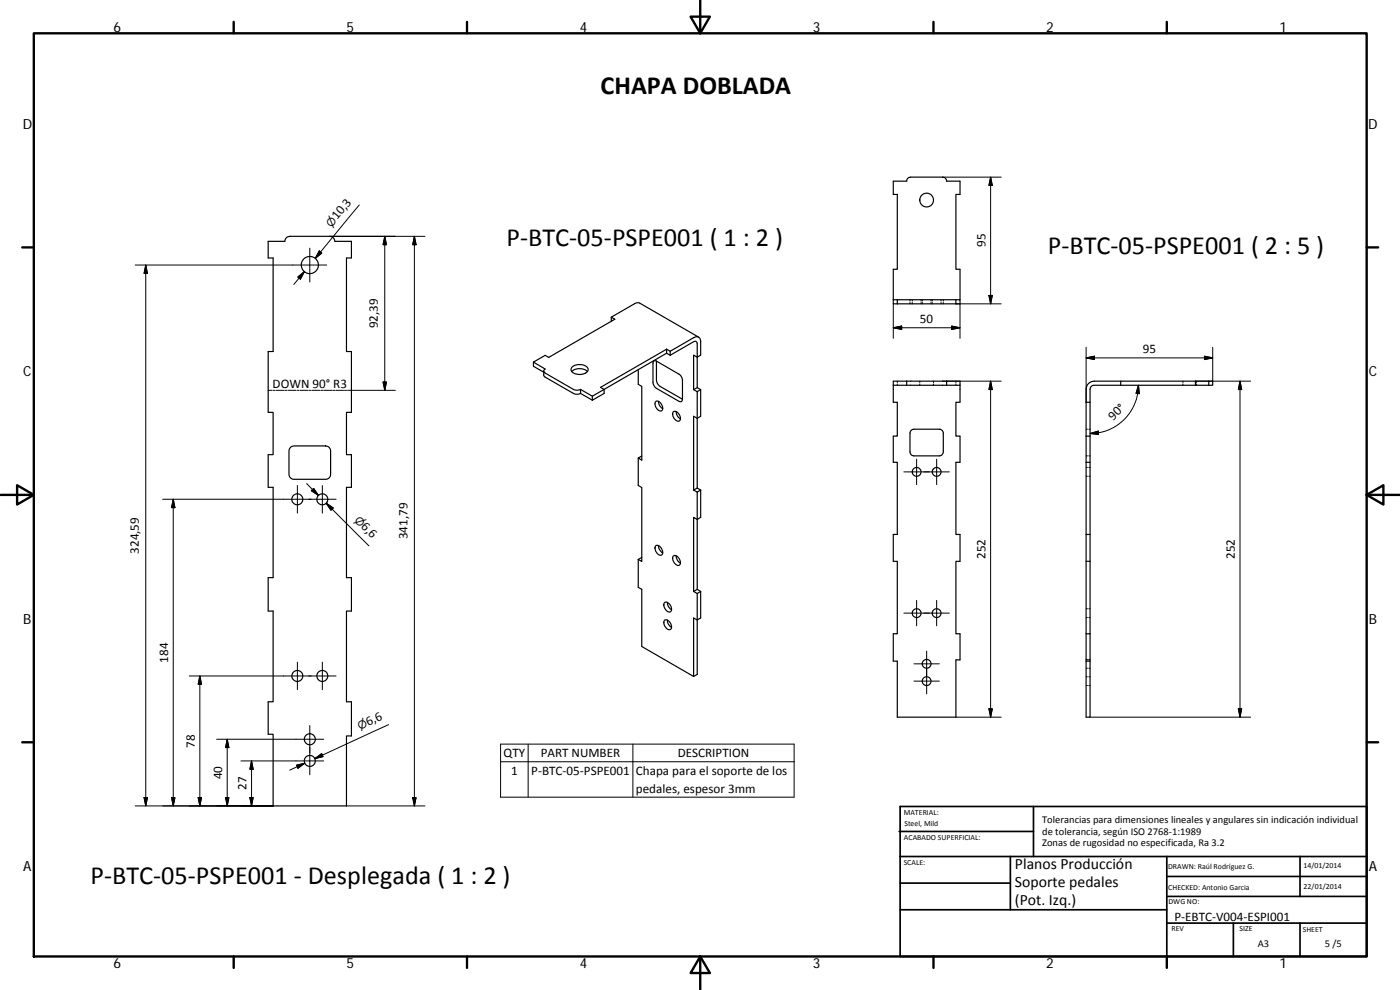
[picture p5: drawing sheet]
<svg xmlns="http://www.w3.org/2000/svg" width="420mm" height="297mm" viewBox="0 0 420 297" stroke-linecap="round" stroke-linejoin="round" font-family="sans-serif">
<g fill="none" stroke="#000" stroke-width=".36">
<path d="M80.5 72.4h5a1.52 1.52 0 0 1 1.5-1.5h12a1.56 1.56 0 0 1 1.5 1.5h5v5h-1.5v28.1h1.5v18.2h-1.5v12.7h1.5v9.8h-1.5v27.1h1.5v10h-1.5v27.3h1.5v10.2h-1.5v21h-22v-21.5h-1.5v-9.7h1.5v-27.3h-1.5v-10h1.5v-27.1h-1.5v-9.8h1.5v-12.7h-1.5v-18.2h1.5v-28.1h-1.5zM183.5 95.2l7-4.1 1.3-.2 17.9 10.3M183.5 95.2l1 .6-19.8 11.4-1.1-.6-3.5 2M183.5 95.2v1.2M268.1 89.9v1.3h20v-1.3h-1.2M268.1 89.9v-9.1h1.2v-22.5h-1.2v-3.9h4l.4-1 .8-.3h9.6l.9 .5 .3 .8h4v3.9h-1.2v22.5h1.2v9.1M268.1 89.9h18.8M269.3 89.9v1.3M286.9 89.9v1.3M160.1 108.6l3.5 2.1a.64 .64 0 0 0-.4 .6 .64 .64 0 0 0 .4 .6l8.5 4.9a2.38 2.38 0 0 0 2.1 0M160.1 108.6v1.3l3.1 1.8M163.2 111.3v1.4l.2 .3 8.7 5a2.38 2.38 0 0 0 2.1 0"/>
<path d="M171.6 111.5a3.6 3.6 0 0 1 4.7 0M171.7 110.1a3.4 3.4 0 0 1 4.8 .6 2.21 2.21 0 0 1-2.9 1.6 1.82 1.82 0 0 1-2.2-1.8zM174.2 116.8l3.6 2.1M174.2 118l3.6 2.1M174.2 116.8v1.2M177.8 118.9v1.2M177.8 118.9l3.5-2.1v1.2l-3.5 2.1M191.5 110.9v4.4l1.1 .6v22.2l-1.1-.7 1.1-.6M196.3 108.3l.7 .1v5.7a2.67 2.67 0 0 0 1.1 1.8l6.7 3.9a.67 .67 0 0 1-.3 .7 .67 .67 0 0 1-.8-.1l-6.7-3.9a2.42 2.42 0 0 1-1-1.8v-6zM197 108.4l6.7 3.8a2.47 2.47 0 0 1 1.1 1.9v5.7M200.1 106l1 .6M200.1 104.8l-19.9 11.4 1.1 .6 18.8-10.8"/>
<path d="M200.1 104.8l1 .6M200.1 104.8v1.2M201.1 105.4l7.1-4.1a1.28 1.28 0 0 1 1.5-.1 1.28 1.28 0 0 1 .6 1.3v4.1l-1.1 .6-1-.6v10.3l1 .6M201.1 106.6l7.1-4.1a.67 .67 0 0 1 .7 0 .67 .67 0 0 1 .3 .6v13.2l1.1 .6M201.1 105.4v1.2M209.2 117.5v28.9M209.2 116.3l-1 .6M210.3 116.9v8l-1.1 .6-1-.6v22.1M210.3 116.9l-1.1 .6M268.1 115.6v5.1h1.2v10.2h-1.2v7.8h1.2v21.7h-1.2v8h1.2v21.8h-1.2v8.2h1.2v16.8h17.6v-17.2h1.2v-7.8h-1.2v-21.8h1.2v-8h-1.2v-21.7h1.2v-7.8h-1.2v-10.2h1.2v-5.1M268.1 115.6h4M272.1 114.4h12"/>
<path d="M272.1 115.6h12M272.1 114.4h-4v1.2M272.1 114.4v1.2M284.1 114.4h4v1.2M284.1 115.6h4M284.1 114.4v1.2M336.3 114.4h-7.9a2.46 2.46 0 0 0-2.4 2.4v98.4h1.1v-16.8M336.3 115.6h-7.9l-.6 .1-.5 .5-.2 22.5M358.8 114.4h4M358.8 114.4v1.2M358.8 114.4h-22.5v1.2M362.8 114.4h1.1v1.2h-1.1"/>
<path d="M362.8 114.4v1.2M362.8 115.6h-26.5M87.4 134l.8-.2h9.5a1.52 1.52 0 0 1 1.5 1.5v7a1.45 1.45 0 0 1-1.5 1.5h-9.5a1.48 1.48 0 0 1-1.5-1.5l.1-7.3zM191.5 137.4v8.2l1.1 .7v22.2l-1.1-.6M196.8 120.5a1.58 1.58 0 0 1 2 1.6 .83 .83 0 0 1-.2 1.1 .83 .83 0 0 1-1.1-.2 2.16 2.16 0 0 1-.7-2.5zM197.6 120.4v.3a2.6 2.6 0 0 0 1.3 1.9M202 123.6a1.59 1.59 0 0 1 2.2 1.6 .88 .88 0 0 1-.5 1.2 .88 .88 0 0 1-1.1-.6 2.01 2.01 0 0 1-.6-2.2zM202.9 123.5a2.47 2.47 0 0 0 1.3 2.2M273.4 129.2l.9-.4h7.6l.7 .3 .5 .9v5.6l-.3 .7-.9 .5h-7.6l-.8-.3-.4-.9v-5.6zM326 130.9h1.1M326 138.7h1.1v21.7M326 120.7h1.1"/>
<path d="M208.2 147l1 .6M209.2 146.4l1.1 .6M209.2 147.6v8.3M209.2 146.4l-1 .6M209.2 155.9v20.9l1.1 .7M209.2 155.9l-1-.7v22.3l1 .6M210.3 147l-1.1 .6M210.3 147v8.2l-1.1 .7M191.5 167.9v8.3l1.1 .6v17.2l15.6 9 1-.6v-24.3M192.6 167.3l-1.1 .6M196.8 163.8a1.7 1.7 0 0 1 2.1 1.9 .79 .79 0 0 1-.5 .9 .79 .79 0 0 1-.9-.3 2.23 2.23 0 0 1-.7-2.5zM197.6 163.7v.2a2.5 2.5 0 0 0 1.3 2"/>
<path d="M202 166.9a1.59 1.59 0 0 1 2.2 1.5 .88 .88 0 0 1-.5 1.2 .88 .88 0 0 1-1.1-.5 1.97 1.97 0 0 1-.6-2.2zM202.9 166.8v.2a2.51 2.51 0 0 0 1.3 2M209.2 176.8l-1 .7M210.3 177.5v7.9l-1.1 .6-1-.6v17.6M210.3 177.5l-1.1 .6M326 160.4h1.1M326 168.4h1.1M327.1 160.4v38M199.4 180.8a1.67 1.67 0 0 1 2.1 1.9 .84 .84 0 0 1-.6 1 .84 .84 0 0 1-1-.6 2.01 2.01 0 0 1-.5-2.3zM199.5 186a1.96 1.96 0 0 1 1.8 2.8 1.89 1.89 0 0 1-2-2.5zM200.3 180.7l.3 1.3 .9 .9M200.3 186.1l.3 1.2 .9 .9"/>
<path d="M326 190.2h1.1M326 198.4h1.1"/>
<circle cx="93" cy="79.5" r="2.57"/>
<circle cx="278.1" cy="60" r="2.06"/>
<circle cx="89.2" cy="149.8" r="1.66"/>
<circle cx="96.7" cy="149.8" r="1.66"/>
<circle cx="275.1" cy="141.6" r="1.32"/>
<circle cx="281.1" cy="141.6" r="1.32"/>
<circle cx="275.1" cy="184" r="1.32"/>
<circle cx="278.1" cy="199.2" r="1.32"/>
<circle cx="281.1" cy="184" r="1.32"/>
<circle cx="89.2" cy="202.8" r="1.65"/>
<circle cx="96.7" cy="202.8" r="1.64"/>
<circle cx="278.1" cy="204.4" r="1.32"/>
<circle cx="93" cy="221.8" r="1.65"/>
<circle cx="93" cy="228.3" r="1.65"/>
</g>
<g fill="none" stroke="#000" stroke-width=".3">
<path d="M282.9 53.1h17.6M297.3 53.1v38.1M297.3 53.1l.5 2.5h-1zM43.7 79.5v162.3M43.7 79.5l.5 2.5h-1zM93 74.4v10.2M95.8 75.3l.8 .6-2 1.6zM98.1 79.5h-57.5M107.8 61.5l-13.2 16 1.6-1.9M115.5 70.9v46.2M115.5 70.9l.5 2.5h-1zM124.4 70.9l.5 2.5h-1z"/>
<path d="M124.4 70.9v170.9M127.5 70.9h-28.5M89.4 83.1l1.9-1.6-1.1 2.3zM91.3 81.5l-3.1 3.9M268.1 91.2v10.3M268.1 98.3l2.5-.5v1zM268.1 98.3h20M273.1 89.9v.4M273.1 90.7v.5M273.8 89.9v.4M273.8 90.7v.5M276.4 89.9v.4"/>
<path d="M276.4 90.7v.5M276.8 89.9v.4M276.8 90.7v.5M279.4 89.9v.4M279.4 90.7v.5M279.8 89.9v.4M279.8 90.7v.5M282.4 89.9v.4M282.4 90.7v.5M283.1 89.9v.4M283.1 90.7v.5M285.6 97.8l2.5 .5-2.5 .5z"/>
<path d="M286.9 91.2h13.6M288.1 91.2v10.3M296.8 88.6h1l-.5 2.6zM80.5 117.1h1.2M82 117.1h.6M82.9 117.1h2.3M85.5 117.1h.6M86.5 117.1h2.3M89.1 117.1h.6M90 117.1h2.4M92.7 117.1h.6M93.6 117.1h2.3"/>
<path d="M96.3 117.1h.6M97.1 117.1h2.4M99.8 117.1h.6M100.7 117.1h2.4M103.4 117.1h.6M115 114.6h1l-.5 2.5zM118.6 117.1h-14.3M269.3 114.4v.4M269.3 115.2v.4M276 114.4v.4M276 115.2v.4M280.2 114.4v.4"/>
<path d="M280.2 115.2v.4M282.9 114.4h17.6M286.9 114.4v.4M286.9 115.2v.4M297.3 114.4v100.8M297.3 114.4l.5 2.5h-1zM326 104.2v16.5M326 107.4l2.5-.5v1zM326 107.4h37.9M341.7 115.6a14.5 14.5 0 0 1-14.6 14.5M341.7 115.6l.2 2.5-1-.1zM355 114.4v.4"/>
<path d="M355 115.2v.4M358.8 114.4h16.5M359.1 114.4v.4M359.1 115.2v.4M361.5 106.9l2.4 .5-2.4 .5zM363.9 104.2v10.2M372.1 114.4v100.8M372.1 114.4l.5 2.5h-1zM275.1 137.8v7.6M281.1 137.8v7.6M326 128.8h.4M326 136.8h.4"/>
<path d="M326.8 128.8h.3M326.8 136.8h.3M327.1 130.1l2.5-.8 .1 1zM48.8 149.8h52.1M52 149.8v92M52 149.8l.5 2.5h-1zM89.2 145.7v8.3M92 145.1l3.6 3.5M94.1 146.5l1.5 2.1-2.2-1.4zM96.7 145.7v8.3M97.9 151l2.1 1.4-.7 .7zM99.7 152.7l-1.8-1.7 12.8 12.8"/>
<path d="M271.3 141.6h13.6M326 142.9h.4M326 140.3h.4M326.8 142.9h.3M326.8 140.3h.3M89.2 198.7v8.2M96.7 198.7v8.2M271.3 184h13.6M274.3 199.2h7.6M275.1 180.1v7.7M278.1 195.3v12.9M281.1 180.1v7.7"/>
<path d="M326 197.9h.4M326 198h.4M326 185.3h.4M326 182.6h.4M326.8 198h.3M326.8 197.9h.3M326.8 185.3h.3M326.8 182.6h.3M56.8 202.8h44.1M60 202.8v39M60 202.8l.5 2.5h-1zM93 217.7v14.8"/>
<path d="M116.6 217.4l-22.1 10.2 2.3-1M274.3 204.4h7.6M286.9 215.2h13.6M296.8 212.7h1l-.5 2.5zM326 203.1h.4M326 205.7h.4M326 200.5h.4M326.8 203.1h.3M326.8 205.7h.3M326.8 200.5h.3M327.1 215.2h48.2M371.6 212.7h1l-.5 2.5z"/>
<path d="M43.2 239.3h1l-.5 2.5zM51.5 239.3h1l-.5 2.5zM59.5 239.3h1l-.5 2.5zM65 221.8h32.1M67.7 239.3h1l-.5 2.5zM68.2 221.8v20M68.2 221.8l.5 2.5h-1zM75 239.3h1l-.5 2.5zM75.5 228.3l.5 2.5h-1zM75.5 228.3v13.5M89 229.6l2.5-.6-2.1 1.5zM91.5 229l-4.5 2.1"/>
<path d="M94.5 227.6l2-1.5 .5 .9zM97.1 228.3h-24.8M123.9 239.3h1l-.5 2.5zM150.2 223.3h88.1v15.9h-88.1zM150.2 228.6h88.1M158.5 223.3v15.9M189.9 223.3v15.9M40.6 241.8h41.4M104 241.8h23.5"/>
</g>
<g fill="none" stroke="#000" stroke-width=".71">
<path d="M10.1 10h400.1v277h-400.1zM70.1 6.6v3.4M140.2 6.6v3.4M207.3 5h5.8l-2.9 5zM210.2 0v10M280.2 6.6v3.4M350.2 6.6v3.4M6.7 74.2h3.4M410.2 74.2h3.4M.2 148.5h9.9M5.1 145.6l5 2.9-5 2.9zM410.2 148.5l5-2.9v5.8z"/>
<path d="M410.2 148.5h9.9M6.7 222.7h3.4M410.2 222.7h3.4M70.1 287v3.4M140.2 287v3.4M210.2 287l2.9 5h-5.8zM210.2 287v10M280.2 287v3.4M350.2 287v3.4"/>
</g>
<g fill="none" stroke="#000" stroke-width=".51">
<path d="M269.8 249.5h40.4M270.1 257h140.1M270.1 242h140.1v45h-140.1zM303.2 257v16M310.2 242v15M350.2 257v30M390.2 257v12M270.1 273h80.1M270.1 265h33.1M350.2 277h60M350.2 269h60M350.2 263h60"/>
<path d="M370.2 277v10M390.2 277v10"/>
</g>
<g fill="#000" stroke="#000" stroke-width=".3">
<path d="M297.3 53.1l.5 2.5h-1zM95.8 75.3l.8 .6-2 1.6zM115.5 70.9l.5 2.5h-1zM124.4 70.9l.5 2.5h-1zM43.7 79.5l.5 2.5h-1zM89.4 83.1l1.9-1.6-1.1 2.3zM268.1 98.3l2.5-.5v1zM285.6 97.8l2.5 .5-2.5 .5zM296.8 88.6h1l-.5 2.6zM115 114.6h1l-.5 2.5zM297.3 114.4l.5 2.5h-1zM326 107.4l2.5-.5v1z"/>
<path d="M341.7 115.6l.2 2.5-1-.1zM361.5 106.9l2.4 .5-2.4 .5zM372.1 114.4l.5 2.5h-1zM327.1 130.1l2.5-.8 .1 1zM52 149.8l.5 2.5h-1zM94.1 146.5l1.5 2.1-2.2-1.4zM97.9 151l2.1 1.4-.7 .7zM60 202.8l.5 2.5h-1zM296.8 212.7h1l-.5 2.5zM371.6 212.7h1l-.5 2.5zM43.2 239.3h1l-.5 2.5zM51.5 239.3h1l-.5 2.5z"/>
<path d="M59.5 239.3h1l-.5 2.5zM67.7 239.3h1l-.5 2.5zM68.2 221.8l.5 2.5h-1zM75 239.3h1l-.5 2.5zM75.5 228.3l.5 2.5h-1zM89 229.6l2.5-.6-2.1 1.5zM94.5 227.6l2-1.5 .5 .9zM123.9 239.3h1l-.5 2.5z"/>
</g>
<g font-size="7.9">
<text x="180.2" y="28.2">CHAPA DOBLADA</text>
<text x="152.1" y="73.8">P‐BTC‐05‐PSPE001 ( 1 : 2 )</text>
<text x="314.5" y="76.3">P‐BTC‐05‐PSPE001 ( 2 : 5 )</text>
<text x="27.2" y="265.4">P‐BTC‐05‐PSPE001 ‐ Desplegada ( 1 : 2 )</text>
</g>
<g font-size="4.7">
<text x="304.6" y="260.8">Planos Producción</text>
<text x="304.6" y="266.2">Soporte pedales</text>
<text x="304.6" y="271.6">(Pot. Izq.)</text>
</g>
<g font-size="4.2">
<text x="34" y="9.6">6</text>
<text x="104" y="9.6">5</text>
<text x="174" y="9.6">4</text>
<text x="244" y="9.6">3</text>
<text x="314" y="9.6">2</text>
<text x="384" y="9.6">1</text>
<text x="6.8" y="38.7">D</text>
<text x="410.6" y="38.7">D</text>
<text x="7" y="112.9">C</text>
<text x="410.8" y="112.9">C</text>
<text x="7" y="187.1">B</text>
<text x="410.8" y="187.1">B</text>
<text x="7" y="261.3">A</text>
<text x="410.8" y="261.3">A</text>
<text x="34" y="290.4">6</text>
<text x="104" y="290.4">5</text>
<text x="174" y="290.4">4</text>
<text x="244" y="290.4">3</text>
<text x="314" y="290.4">2</text>
<text x="384" y="290.4">1</text>
</g>
<g font-size="3.9">
<text x="101.2" y="66.1" transform="rotate(-50 101.2 66.1)">10,3</text>
<text x="295.7" y="74.2" transform="rotate(-90 295.7 74.2)">95</text>
<text x="113.4" y="98.5" transform="rotate(-90 113.4 98.5)">92,39</text>
<text x="276.1" y="96.8">50</text>
<text x="343" y="105.8">95</text>
<text x="81.8" y="116.3">DOWN 90° R3</text>
<text x="334.1" y="126.3" transform="rotate(-45 334.1 126.3)">90°</text>
<text x="108.2" y="158.2" transform="rotate(45 108.2 158.2)">6,6</text>
<text x="122.3" y="161.8" transform="rotate(-90 122.3 161.8)">341,79</text>
<text x="41.7" y="166.1" transform="rotate(-90 41.7 166.1)">324,59</text>
<text x="295.7" y="167.8" transform="rotate(-90 295.7 167.8)">252</text>
<text x="370.6" y="167.8" transform="rotate(-90 370.6 167.8)">252</text>
<text x="50.5" y="198.8" transform="rotate(-90 50.5 198.8)">184</text>
<text x="110.5" y="217.8" transform="rotate(-25 110.5 217.8)">6,6</text>
<text x="58.4" y="224.3" transform="rotate(-90 58.4 224.3)">78</text>
<text x="151.1" y="227.2">QTY</text>
<text x="162.3" y="227.1">PART NUMBER</text>
<text x="203.4" y="227.2">DESCRIPTION</text>
<text x="66.6" y="233.8" transform="rotate(-90 66.6 233.8)">40</text>
<text x="153.4" y="232.5">1</text>
<text x="159.4" y="232.5">P‐BTC‐05‐PSPE001</text>
<text x="190.8" y="232.6">Chapa para el soporte de los</text>
<text x="74" y="237" transform="rotate(-90 74 237)">27</text>
<text x="190.8" y="237.9">pedales, espesor 3mm</text>
<text x="352.5" y="276.2">P‐EBTC‐V004‐ESPI001</text>
</g>
<g font-size="3.3">
<text x="99.5" y="68.3" transform="rotate(-50 99.5 68.3)">⌀</text>
<text x="106.2" y="156.2" transform="rotate(45 106.2 156.2)">⌀</text>
<text x="108" y="219" transform="rotate(-25 108 219)">⌀</text>
</g>
<g font-size="3.1">
<text x="312.8" y="246.8">Tolerancias para dimensiones lineales y angulares sin indicación individual</text>
<text x="312.8" y="250.4">de tolerancia, según ISO 2768‐1:1989</text>
<text x="312.8" y="254">Zonas de rugosidad no especificada, Ra 3.2</text>
<text x="377.5" y="284.1">A3</text>
<text x="397.6" y="284.2">5 /5</text>
</g>
<g font-size="2.4">
<text x="271.2" y="244.4">MATERIAL:</text>
<text x="271.3" y="251.9">ACABADO SUPERFICIAL:</text>
<text x="271.4" y="247.9">Steel, Mild</text>
<text x="271.2" y="259.7">SCALE:</text>
<text x="350.6" y="260.8">DRAWN: Raúl Rodríguez G.</text>
<text x="391.2" y="260.6">14/01/2014</text>
<text x="350.6" y="267">CHECKED: Antonio Garcia</text>
<text x="391.2" y="266.6">22/01/2014</text>
<text x="350.7" y="271.4">DWG NO:</text>
<text x="351.6" y="279.3">REV</text>
<text x="372" y="279.4">SIZE</text>
<text x="391" y="279.6">SHEET</text>
</g>
</svg>
